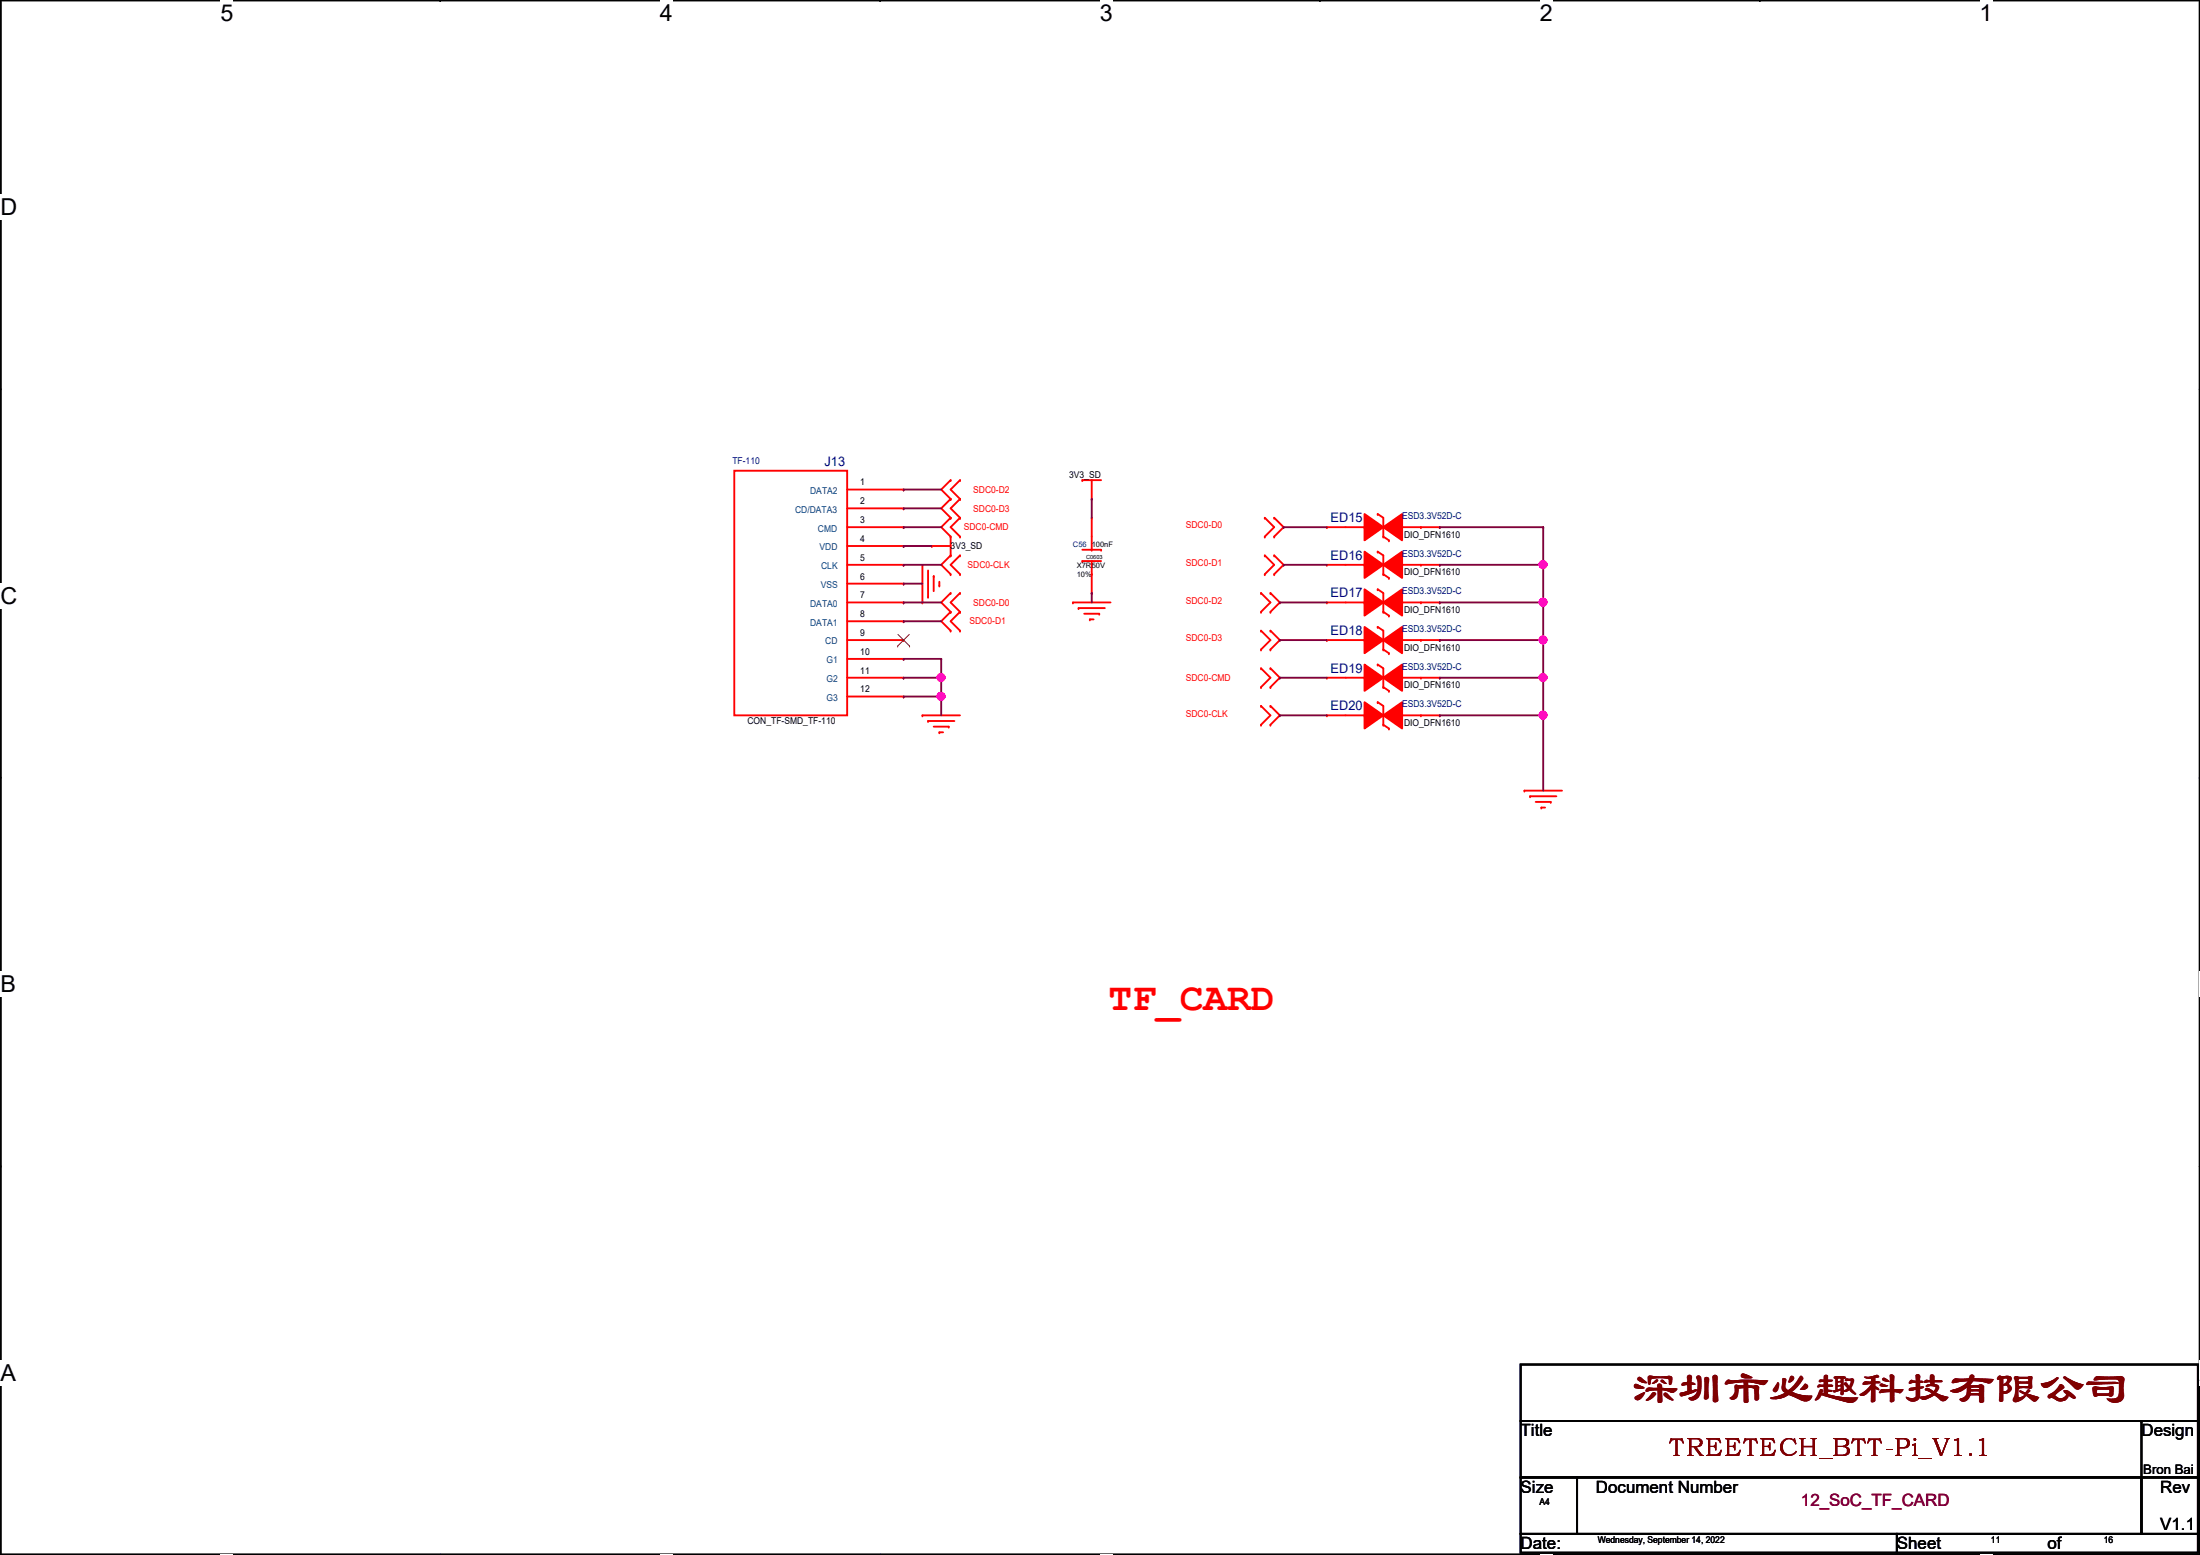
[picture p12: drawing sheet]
<svg xmlns="http://www.w3.org/2000/svg" width="297mm" height="210mm" viewBox="0 0 297 210" stroke-linecap="round" stroke-linejoin="round" font-family="sans-serif">
<path d="M.1 0h296.9v209.8h-296.9z" fill="none" stroke="#000" stroke-width=".25"/>
<g fill="#fff">
<path d="M29.8 0h1.7v3.5h-1.7z"/>
<path d="M29.8 209.8h1.7v.1h-1.7z"/>
</g>
<path d="M59.4 0h.1M59.4 209.8h.1" fill="none" stroke="#000" stroke-width=".25"/>
<g fill="#fff">
<path d="M89.1 0h1.7v3.5h-1.7z"/>
<path d="M89.1 209.8h1.7v.1h-1.7z"/>
</g>
<path d="M118.8 0h.1M118.8 209.8h.1" fill="none" stroke="#000" stroke-width=".25"/>
<g fill="#fff">
<path d="M148.5 0h1.7v3.5h-1.7z"/>
<path d="M148.5 209.8h1.7v.1h-1.7z"/>
</g>
<path d="M178.2 0h.1M178.2 209.8h.1" fill="none" stroke="#000" stroke-width=".25"/>
<g fill="#fff">
<path d="M207.9 0h1.7v3.5h-1.7z"/>
<path d="M207.9 209.8h1.7v.1h-1.7z"/>
</g>
<path d="M237.6 0h.1M237.6 209.8h.1" fill="none" stroke="#000" stroke-width=".25"/>
<g fill="#fff">
<path d="M267.3 0h1.7v3.5h-1.7z"/>
<path d="M267.3 209.8h1.7v.1h-1.7z"/>
<path d="M.1 26.2h2.2v3.5h-2.2z"/>
<path d="M297 26.2h.1v3.5h-.1z"/>
<path d="M.1 78.7h2.2v3.5h-2.2z"/>
<path d="M297 78.7h.1v3.5h-.1z"/>
</g>
<path d="M.1 52.5h.1M297 52.5h.1" fill="none" stroke="#000" stroke-width=".25"/>
<g fill="#fff">
<path d="M.1 131.1h2.1v3.5h-2.1z"/>
<path d="M297 131.1h.1v3.5h-.1z"/>
</g>
<path d="M.1 104.9h.1M297 104.9h.1" fill="none" stroke="#000" stroke-width=".25"/>
<g fill="#fff">
<path d="M.1 183.6h2.1v3.5h-2.1z"/>
<path d="M297 183.6h.1v3.5h-.1z"/>
</g>
<path d="M.1 157.4h.1M297 157.4h.1M205.3 184.2h91.5v7.6h-91.5zM205.3 191.8h91.5v7.6h-91.5zM205.3 199.4h7.6v7.7h-7.6zM212.9 199.4h76.2v7.7h-76.2zM289.1 199.4h7.7v7.7h-7.7zM289.1 191.8h.1M289.1 191.8v7.6M205.3 207.1h50.8v2.5h-50.8zM256.1 207.1h40.7v2.5h-40.7z" fill="none" stroke="#000" stroke-width=".25"/>
<g fill="none" stroke="#f00" stroke-width=".25">
<path d="M124.5 76.2v5.1M125.3 77v3.6M125.8 73.7h.1M125.8 73.7h2.6M126.1 77.8h.1M126.1 77.8v2M126.8 79h.1M126.8 78.5v.5M128.4 75h.1M128.4 64.8h.1M128.4 67.4h.1M128.4 69.9h.1"/>
<path d="M128.4 72.4h.1M128.4 77.5h.1M128.4 72.4v2.6M128.4 64.8l-1.3 1.3 1.3 1.3M128.4 67.4l-1.3 1.2 1.3 1.3M128.4 69.9l-1.3 1.3 1.3 1.2M128.4 75l-1.3 1.2 1.3 1.3M129.6 67.4h.1M129.6 64.8h.1M129.6 69.9h.1M129.6 72.4h.1M129.6 77.5h.1"/>
<path d="M129.6 75h.1M129.6 64.8l-1.2 1.3 1.2 1.3M129.6 67.4l-1.2 1.2 1.2 1.3M129.6 69.9l-1.2 1.3 1.2 1.2M129.6 75l-1.2 1.2 1.2 1.3M146.1 64.8h.1M146.1 64.8h2.6M147.4 67.4h.1M147.4 64.8v2.6M170.8 72.4h.1M170.8 69.9h.1M170.8 77.5h.1"/>
<path d="M170.8 75h.1M170.8 69.9l1.2 1.3-1.2 1.2M170.8 75l1.2 1.2-1.2 1.3M172 69.9h.1M172 72.4h.1M172 75h.1M172 77.5h.1M172 69.9l1.3 1.3-1.3 1.2M172 75l1.3 1.2-1.3 1.3M181.7 76.2h2.5M184.2 76.2h.1M186.8 77.5h.1"/>
<path d="M186.8 75v2.5M189.3 76.2h2.6M191.9 76.2h.1M124.5 96.6h.1M124.5 81.3h.1M124.5 96.6h5.1M125.3 97.3h.1M125.3 80.6h.1M125.3 97.3h3.6M126.1 98.1h2M126.8 98.8h.1M126.8 98.8h.5"/>
<path d="M128.1 98.1h.1M128.4 82.6h.1M128.4 85.1h.1M128.4 80.1h.1M128.4 82.6l-1.3 1.3 1.3 1.2M128.4 80.1l-1.3 1.2 1.3 1.3M129.6 85.1h.1M129.6 82.6h.1M129.6 80.1h.1M129.6 82.6l-1.2 1.3 1.2 1.2M129.6 80.1l-1.2 1.2 1.2 1.3M144.9 81.3h.1"/>
<path d="M144.9 81.3h5M145.6 82.1h.1M145.6 82.1h3.6M146.4 82.8h2M147.1 83.6h.1M147.1 83.6h.6M148.4 82.8h.1M170.3 97.8h.1M170.3 95.3h.1M170.3 82.6h.1M170.3 80.1h.1M170.3 87.7h.1"/>
<path d="M170.3 85.1h.1M170.3 90.2h.1M170.3 92.8h.1M170.3 95.3l1.2 1.3-1.2 1.2M170.3 80.1l1.2 1.2-1.2 1.3M170.3 85.1l1.2 1.3-1.2 1.3M170.3 90.2l1.2 1.3-1.2 1.3M171.5 95.3h.1M171.5 97.8h.1M171.5 80.1h.1M171.5 82.6h.1M171.5 85.1h.1"/>
<path d="M171.5 87.7h.1M171.5 92.8h.1M171.5 90.2h.1M171.5 95.3l1.3 1.3-1.3 1.2M171.5 80.1l1.3 1.2-1.3 1.3M171.5 85.1l1.3 1.3-1.3 1.3M171.5 90.2l1.3 1.3-1.3 1.3M205.8 106.7h.1M205.8 106.7h5.1M206.6 107.5h.1M206.6 107.5h3.5M207.3 108.2h2.1"/>
<path d="M208.1 109h.1M208.1 109h.5M209.4 108.2h.1"/>
</g>
<path d="M184.2 74.5l2.6 1.7-2.6 1.8z" fill-rule="evenodd" fill="#f00"/>
<path d="M184.2 74.5l2.6 1.7-2.6 1.8zM186 74.5h.1M186 74.5l.8 .5M186.8 77.5l.7 .5M187.5 78h.1" fill="none" stroke="#f00" stroke-width=".25"/>
<path d="M186.8 76.2l2.5-1.7v3.5z" fill-rule="evenodd" fill="#f00"/>
<path d="M179.2 76.2h.1M179.2 76.2h2.5M186.8 76.2l2.5-1.7v3.5zM191.9 76.2h2.5M194.4 76.2h.1M181.7 91.5h2.5M184.2 91.5h.1M186.8 92.8h.1M186.8 90.2v2.6M189.3 91.5h2.6M191.9 91.5h.1" fill="none" stroke="#f00" stroke-width=".25"/>
<path d="M184.2 89.7l2.6 1.8-2.6 1.8z" fill-rule="evenodd" fill="#f00"/>
<path d="M184.2 89.7l2.6 1.8-2.6 1.8zM186 89.7h.1M186 89.7l.8 .5M186.8 92.8l.7 .5M187.5 93.3h.1" fill="none" stroke="#f00" stroke-width=".25"/>
<path d="M186.8 91.5l2.5-1.8v3.6z" fill-rule="evenodd" fill="#f00"/>
<path d="M179.2 91.5h.1M179.2 91.5h2.5M181.7 86.4h2.5M184.2 86.4h.1M186.8 91.5l2.5-1.8v3.6zM186.8 87.7h.1M186.8 85.1v2.6M189.3 86.4h2.6M191.9 86.4h.1M191.9 91.5h2.5M194.4 91.5h.1" fill="none" stroke="#f00" stroke-width=".25"/>
<path d="M184.2 84.6l2.6 1.8-2.6 1.8z" fill-rule="evenodd" fill="#f00"/>
<path d="M184.2 84.6l2.6 1.8-2.6 1.8zM186 84.6h.1M186 84.6l.8 .5M186.8 87.7l.7 .5M187.5 88.2h.1" fill="none" stroke="#f00" stroke-width=".25"/>
<path d="M186.8 86.4l2.5-1.8v3.6z" fill-rule="evenodd" fill="#f00"/>
<g fill="none" stroke="#f00" stroke-width=".25">
<path d="M146.1 75.7h.1M146.1 74.2h2.6M146.1 75.7h2.6M147.4 77.5h.1M147.4 74.2h.1M147.4 69.9h.1M147.4 69.9v4.3M147.4 75.7v4.4M148.7 74.2h.1M181.7 71.2h2.5M184.2 71.2h.1M186.8 72.4h.1"/>
<path d="M186.8 69.9v2.5M189.3 71.2h2.6M191.9 71.2h.1M147.4 80.1h.1M179.2 86.4h.1M179.2 86.4h2.5M186.8 86.4l2.5-1.8v3.6zM191.9 86.4h2.5M194.4 86.4h.1"/>
</g>
<path d="M184.2 69.4l2.6 1.8-2.6 1.7z" fill-rule="evenodd" fill="#f00"/>
<path d="M184.2 69.4l2.6 1.8-2.6 1.7zM186 69.4h.1M186 69.4l.8 .5M186.8 72.4l.7 .5M187.5 72.9h.1" fill="none" stroke="#f00" stroke-width=".25"/>
<path d="M186.8 71.2l2.5-1.8v3.5z" fill-rule="evenodd" fill="#f00"/>
<path d="M179.2 71.2h.1M179.2 71.2h2.5M186.8 71.2l2.5-1.8v3.5zM191.9 71.2h2.5M194.4 71.2h.1M181.7 96.6h2.5M184.2 96.6h.1M186.8 97.8h.1M186.8 95.3v2.5M189.3 96.6h2.6M191.9 96.6h.1" fill="none" stroke="#f00" stroke-width=".25"/>
<path d="M184.2 94.8l2.6 1.8-2.6 1.7z" fill-rule="evenodd" fill="#f00"/>
<path d="M184.2 94.8l2.6 1.8-2.6 1.7zM186 94.8h.1M186 94.8l.8 .5M186.8 97.8l.7 .5M187.5 98.3h.1" fill="none" stroke="#f00" stroke-width=".25"/>
<path d="M186.8 96.6l2.5-1.8v3.5z" fill-rule="evenodd" fill="#f00"/>
<g fill="none" stroke="#f00" stroke-width=".25">
<path d="M99.1 63.5h15.3v33.1h-15.3zM114.4 68.6h7.6M114.4 71.2h7.6M114.4 73.7h7.6M114.4 76.2h7.6M114.4 78.8h7.6M114.4 66.1h7.6M122 68.6h.1M122 71.2h.1M122 73.7h.1M122 76.2h.1M122 78.8h.1"/>
<path d="M122 66.1h.1M114.4 81.3h7.6M114.4 83.9h7.6M114.4 86.4h7.6M114.4 88.9h7.6M114.4 91.5h7.6M114.4 94h7.6M122 81.3h.1M122 83.9h.1M122 86.4h.1M122 88.9h.1M122 91.5h.1"/>
<path d="M122 94h.1M179.2 96.6h.1M179.2 96.6h2.5M181.7 81.3h2.5M184.2 81.3h.1M186.8 96.6l2.5-1.8v3.5zM186.8 82.6h.1M186.8 80.1v2.5M189.3 81.3h2.6M191.9 81.3h.1M191.9 96.6h2.5M194.4 96.6h.1"/>
</g>
<path d="M121.2 87.2h.1M121.2 85.6l1.6 1.6M122.8 85.6l-1.6 1.6M122.8 87.2h.1" fill="none" stroke="#7f3f00" stroke-width=".14"/>
<path d="M184.2 79.5l2.6 1.8-2.6 1.8z" fill-rule="evenodd" fill="#f00"/>
<path d="M184.2 79.5l2.6 1.8-2.6 1.8zM186 79.5h.1M186 79.5l.8 .6M186.8 82.6l.7 .5M187.5 83.1h.1" fill="none" stroke="#f00" stroke-width=".25"/>
<path d="M186.8 81.3l2.5-1.8v3.6z" fill-rule="evenodd" fill="#f00"/>
<path d="M179.2 81.3h.1M179.2 81.3h2.5M186.8 81.3l2.5-1.8v3.6zM191.9 81.3h2.5M194.4 81.3h.1" fill="none" stroke="#f00" stroke-width=".25"/>
<path d="M172.8 96.6h.1M172.8 96.6h6.4M194.4 96.6h.1M194.4 96.6h14M208.4 96.6h.1M208.4 96.6v10.1" fill="none" stroke="#7f003f" stroke-width=".25"/>
<circle cx="208.3" cy="96.5" r=".49" fill="#f0f"/>
<circle cx="208.3" cy="96.5" r=".49" fill="none" stroke="#f0f" stroke-width=".25"/>
<g fill="none" stroke="#7f003f" stroke-width=".25">
<path d="M122 66.1h.1M122 68.6h.1M122 71.2h.1M122 73.7h.1M122 76.2h.1M122 78.8h.1M122 66.1h5.1M122 68.6h5.1M122 71.2h5.1M122 73.7h3.8M122 76.2h5.1M122 78.8h2.5"/>
<path d="M122 83.9h.1M122 81.3h.1M122 88.9h.1M122 91.5h.1M122 94h.1M122 83.9h5.1M122 91.5h5.1M122 81.3h5.1M122 88.9h5.1M122 94h5.1M147.4 80.1h.1M147.4 80.1v1.2"/>
<path d="M172.8 91.5h.1M172.8 91.5h6.4"/>
</g>
<circle cx="127.1" cy="94" r=".49" fill="#f0f"/>
<circle cx="127.1" cy="94" r=".49" fill="none" stroke="#f0f" stroke-width=".25"/>
<path d="M127.1 91.5h.1M127.1 94h.1M127.1 88.9h.1M127.1 88.9v7.7" fill="none" stroke="#7f003f" stroke-width=".25"/>
<circle cx="127.1" cy="91.5" r=".49" fill="#f0f"/>
<circle cx="127.1" cy="91.5" r=".49" fill="none" stroke="#f0f" stroke-width=".25"/>
<g fill="none" stroke="#7f003f" stroke-width=".25">
<path d="M173.3 71.2h.1M173.3 76.2h.1M173.3 71.2h5.9M173.3 76.2h5.9M194.4 71.2h.1M194.4 76.2h.1M194.4 71.2h14M194.4 76.2h14M208.4 71.2h.1M208.4 76.2h.1M208.4 71.2v10.1M172.8 81.3h.1"/>
<path d="M172.8 86.4h.1M172.8 81.3h6.4M172.8 86.4h6.4"/>
</g>
<circle cx="208.3" cy="81.3" r=".49" fill="#f0f"/>
<circle cx="208.3" cy="81.3" r=".49" fill="none" stroke="#f0f" stroke-width=".25"/>
<circle cx="208.3" cy="76.2" r=".49" fill="#f0f"/>
<circle cx="208.3" cy="76.2" r=".49" fill="none" stroke="#f0f" stroke-width=".25"/>
<path d="M194.4 81.3h.1M194.4 86.4h.1M194.4 81.3h14M194.4 86.4h14M208.4 81.3h.1M208.4 86.4h.1M208.4 81.3v10.2" fill="none" stroke="#7f003f" stroke-width=".25"/>
<circle cx="208.3" cy="86.4" r=".49" fill="#f0f"/>
<circle cx="208.3" cy="86.4" r=".49" fill="none" stroke="#f0f" stroke-width=".25"/>
<path d="M194.4 91.5h.1M194.4 91.5h14M208.4 91.5h.1M208.4 91.5v5.1" fill="none" stroke="#7f003f" stroke-width=".25"/>
<circle cx="208.3" cy="91.5" r=".49" fill="#f0f"/>
<circle cx="208.3" cy="91.5" r=".49" fill="none" stroke="#f0f" stroke-width=".25"/>
<path d="M147.4 67.4h.1M147.4 67.4v2.5" fill="none" stroke="#7f003f" stroke-width=".25"/>
<circle cx="208.3" cy="96.5" r=".49" fill="#f0f"/>
<circle cx="208.3" cy="96.5" r=".49" fill="none" stroke="#f0f" stroke-width=".25"/>
<circle cx="127.1" cy="94" r=".49" fill="#f0f"/>
<circle cx="127.1" cy="94" r=".49" fill="none" stroke="#f0f" stroke-width=".25"/>
<circle cx="127.1" cy="91.5" r=".49" fill="#f0f"/>
<circle cx="127.1" cy="91.5" r=".49" fill="none" stroke="#f0f" stroke-width=".25"/>
<circle cx="208.3" cy="81.3" r=".49" fill="#f0f"/>
<circle cx="208.3" cy="81.3" r=".49" fill="none" stroke="#f0f" stroke-width=".25"/>
<circle cx="208.3" cy="76.2" r=".49" fill="#f0f"/>
<circle cx="208.3" cy="76.2" r=".49" fill="none" stroke="#f0f" stroke-width=".25"/>
<circle cx="208.3" cy="86.4" r=".49" fill="#f0f"/>
<circle cx="208.3" cy="86.4" r=".49" fill="none" stroke="#f0f" stroke-width=".25"/>
<circle cx="208.3" cy="91.5" r=".49" fill="#f0f"/>
<circle cx="208.3" cy="91.5" r=".49" fill="none" stroke="#f0f" stroke-width=".25"/>
<text font-size="6.1" fill="#7f0000" x="220.6" y="189.4">深圳市必趣科技有限公司</text>
<text font-size="5.3" fill="#f00" x="149.7" y="136.4">TF_CARD</text>
<text font-size="3.5" fill="#7f0000" x="225.4" y="196.6">TREETECH_BTT-Pi_V1.1</text>
<g font-size="3.1">
<text x="29.8" y="2.8">5</text>
<text x="89.1" y="2.8">4</text>
<text x="148.5" y="2.8">3</text>
<text x="207.9" y="2.8">2</text>
<text x="267.3" y="2.8">1</text>
<text x=".1" y="29">D</text>
<text x=".1" y="81.5">C</text>
<text x=".1" y="133.9">B</text>
<text x=".1" y="186.4">A</text>
<text x="297" y="186.4">A</text>
</g>
<g font-size="2.3">
<text x="205.3" y="193.9">Title</text>
<text x="289.1" y="193.9">Design</text>
<text x="205.3" y="201.5">Size</text>
<text x="215.5" y="201.5">Document Number</text>
<text x="291.7" y="201.5">Rev</text>
<text x="205.3" y="209.1">Date:</text>
<text x="256.1" y="209.1">Sheet</text>
<text x="276.4" y="209.1">of</text>
<text x="291.7" y="206.6">V1.1</text>
</g>
<text font-size="2.3" fill="#7f003f" x="243.2" y="203.3">12_SoC_TF_CARD</text>
<g font-size="1.8" fill="#00007f">
<text x="111.3" y="62.9">J13</text>
<text x="179.7" y="70.5">ED15</text>
<text x="179.7" y="75.6">ED16</text>
<text x="179.7" y="80.6">ED17</text>
<text x="179.7" y="85.7">ED18</text>
<text x="179.7" y="90.8">ED19</text>
<text x="179.7" y="95.9">ED20</text>
</g>
<text font-size="1.8" x="289.4" y="199">Bron Bai</text>
<g font-size="1.3" fill="#00007f">
<text x="98.9" y="62.7">TF-110</text>
<text x="189.3" y="70.1">ESD3.3V52D-C</text>
<text x="189.3" y="75.1">ESD3.3V52D-C</text>
<text x="189.3" y="80.2">ESD3.3V52D-C</text>
<text x="189.3" y="85.3">ESD3.3V52D-C</text>
<text x="189.3" y="90.4">ESD3.3V52D-C</text>
<text x="189.3" y="95.5">ESD3.3V52D-C</text>
</g>
<g font-size="1.3">
<text x="116.2" y="65.5">1</text>
<text x="144.4" y="64.5">3V3_SD</text>
<text x="116.2" y="68.1">2</text>
<text x="116.2" y="70.6">3</text>
<text x="116.2" y="73.2">4</text>
<text x="116.2" y="75.7">5</text>
<text x="128.4" y="74.1">3V3_SD</text>
<text x="189.6" y="77.7">DIO_DFN1610</text>
<text x="189.6" y="72.6">DIO_DFN1610</text>
<text x="116.2" y="78.2">6</text>
<text x="116.2" y="80.8">7</text>
<text x="116.2" y="83.3">8</text>
<text x="189.6" y="82.8">DIO_DFN1610</text>
<text x="116.2" y="85.9">9</text>
<text x="116.2" y="88.4">10</text>
<text x="189.6" y="87.8">DIO_DFN1610</text>
<text x="116.2" y="90.9">11</text>
<text x="116.2" y="93.5">12</text>
<text x="189.6" y="92.9">DIO_DFN1610</text>
<text x="100.9" y="97.7">CON_TF-SMD_TF-110</text>
<text x="189.6" y="98">DIO_DFN1610</text>
<text x="207.9" y="203.2">A4</text>
<text x="215.7" y="208.2">Wednesday, September 14, 2022</text>
<text x="268.8" y="208.2">11</text>
<text x="284.1" y="208.2">16</text>
</g>
<g font-size="1.3" fill="#003f7f">
<text x="107.4" y="69.2">CD/DATA3</text>
<text x="109.4" y="66.7">DATA2</text>
<text x="110.4" y="71.8">CMD</text>
<text x="110.7" y="74.3">VDD</text>
<text x="110.9" y="76.8">CLK</text>
<text x="109.4" y="81.9">DATA0</text>
<text x="110.8" y="79.4">VSS</text>
<text x="109.4" y="84.5">DATA1</text>
<text x="111.4" y="87">CD</text>
<text x="111.6" y="89.5">G1</text>
<text x="111.6" y="92.1">G2</text>
<text x="111.6" y="94.6">G3</text>
</g>
<g font-size="1.3" fill="#f00">
<text x="130.1" y="71.6">SDC0-CMD</text>
<text x="131.4" y="66.5">SDC0-D2</text>
<text x="131.4" y="69">SDC0-D3</text>
<text x="160.1" y="71.3">SDC0-D0</text>
<text x="130.6" y="76.7">SDC0-CLK</text>
<text x="160.1" y="76.4">SDC0-D1</text>
<text x="131.4" y="81.7">SDC0-D0</text>
<text x="160.1" y="81.5">SDC0-D2</text>
<text x="130.9" y="84.3">SDC0-D1</text>
<text x="160.1" y="86.6">SDC0-D3</text>
<text x="160.1" y="91.9">SDC0-CMD</text>
<text x="160.1" y="96.7">SDC0-CLK</text>
</g>
<text font-size="1" fill="#00007f" x="144.9" y="73.8">C56</text>
<g font-size="1">
<text x="145.4" y="76.6">X7R50V</text>
<text x="145.4" y="77.9">10%</text>
<text x="147.4" y="73.8">100nF</text>
</g>
<text font-size=".8" x="146.6" y="75.4">C0603</text>
</svg>
